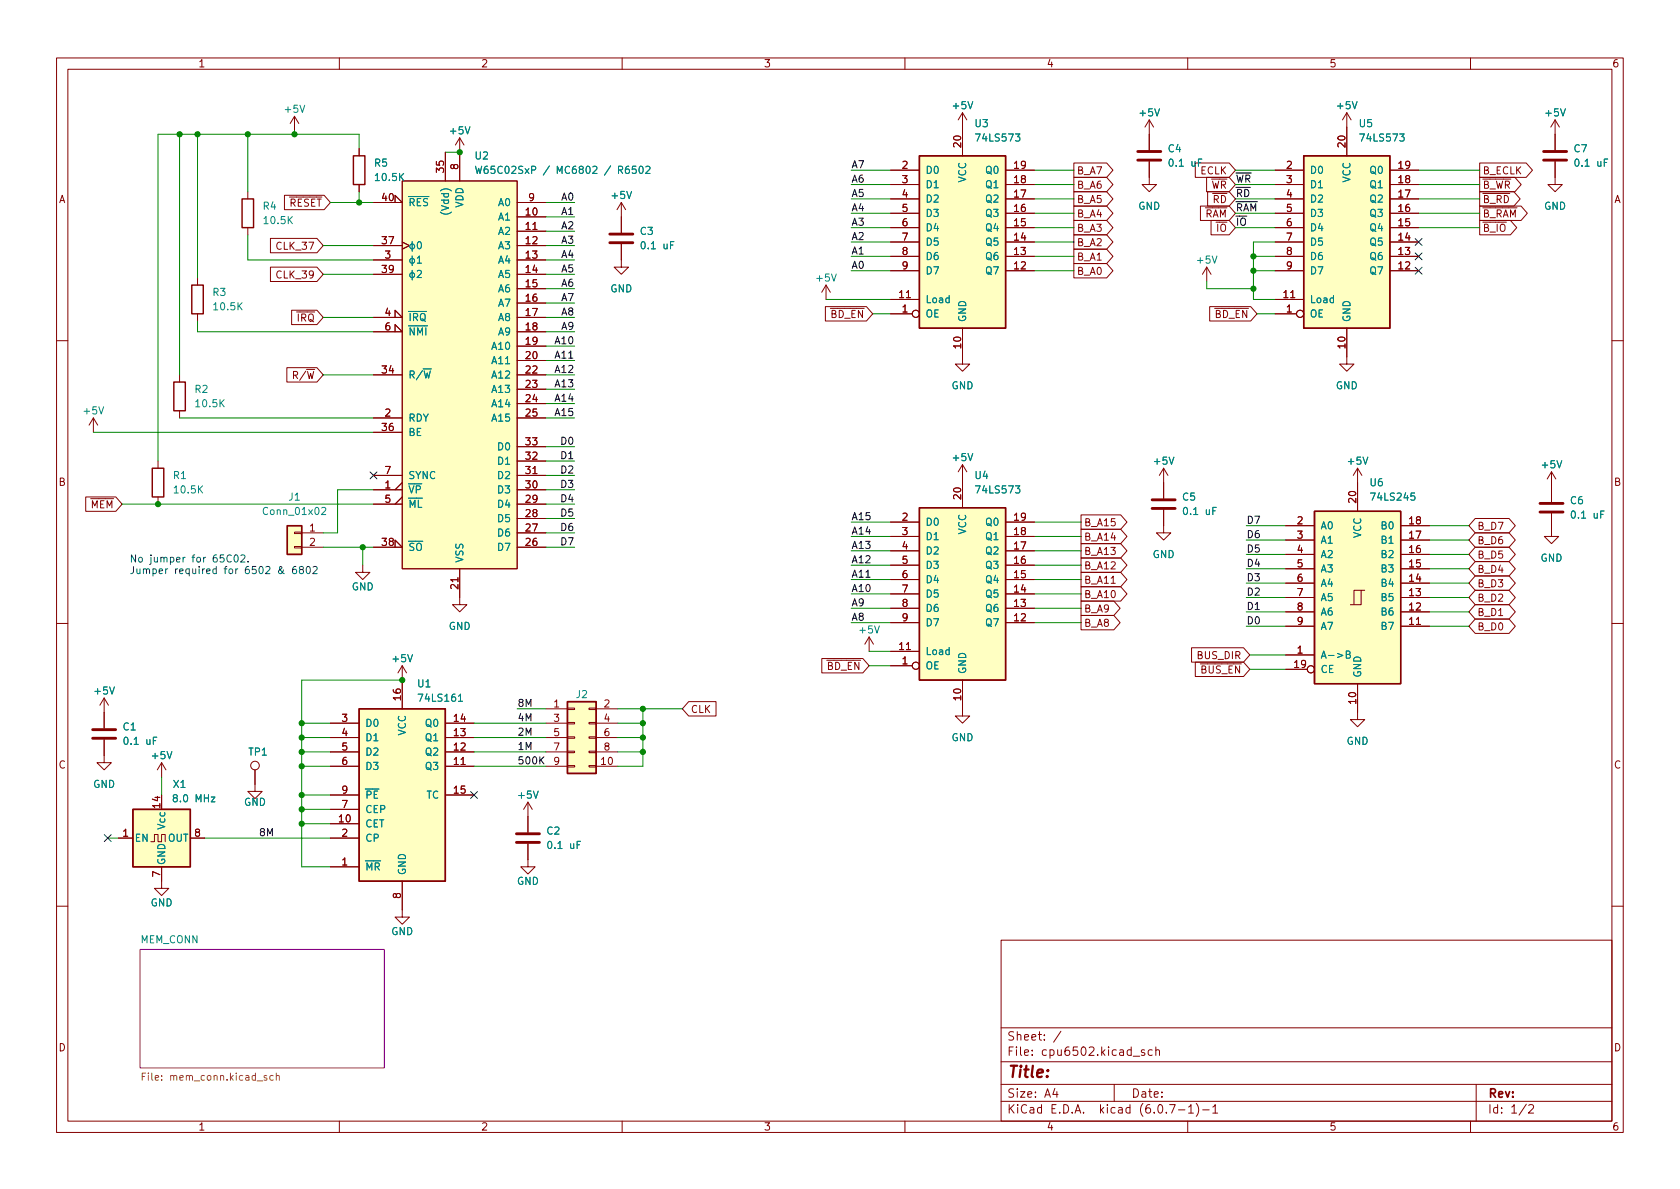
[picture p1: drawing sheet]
<svg xmlns="http://www.w3.org/2000/svg" width="297mm" height="210mm" viewBox="0 0 297 210" stroke-linecap="round" stroke-linejoin="round" font-family="sans-serif">
<g fill="none" stroke="#840000" stroke-width=".18">
<path d="M10 10.2h277v190.1h-277zM12 12.2h273v186.1h-273zM60 10.2v2M110 10.2v2M160 10.2v2M170.2 19.9l-.8 1.3M170.2 19.9v7.7M170.2 19.9l.7 1.3M210 10.2v2M238.1 19.9l-.7 1.3M238.1 19.9v7.7M238.1 19.9l.8 1.3"/>
<path d="M260 10.2v2M43.8 33.9v1.3M50.3 34.5h7l1.1 1.3-1.1 1.3h-7zM52.1 20.6l-.8 1.2M52.1 20.6v2.5M52.1 20.6l.7 1.2M63.5 26.3v1.3M63.5 32.6v1.3M66 35.8h5.1l-1.3-1.3v1.3M71.1 32h20.3v68.6h-20.3zM78.7 26.9v5.1M81.3 24.4v7.6"/>
<path d="M81.3 24.4l-.8 1.2M81.3 24.4l.7 1.2M91.4 38.3h5.1M91.4 35.8h5.1M109.9 35.8v5.3M109.9 35.8l-.8 1.3M109.9 35.8l.7 1.3M157.5 37.7h5.1M157.5 35.2h5.1M157.5 32.6h5.1M157.5 30.1h5.1M177.8 37.7h5.1"/>
<path d="M177.8 35.2h5.1M177.8 32.6h5.1M177.8 30.1h5.1M189.9 28.8h5.8l1.1 1.3-1.1 1.3h-5.8zM189.9 36.4h5.8l1.1 1.3-1.1 1.3h-5.8zM189.9 31.4h5.8l1.1 1.2-1.1 1.3h-5.8zM189.9 33.9h5.8l1.1 1.3-1.1 1.2h-5.8zM189.9 39h5.8l1.1 1.3-1.1 1.2h-5.8zM203.2 28.6v4h1.3l-1.3 1.3-1.3-1.3h1.3M203.2 21.2l-.8 1.3M203.2 21.2v5.3M203.2 21.2l.8 1.3"/>
<path d="M211.3 28.8h6l1.1 1.3-1.1 1.3h-6zM212.2 36.4h5.1l1.1 1.3-1.1 1.3h-5.1zM213.3 31.4h4l1.1 1.2-1.1 1.3h-4zM213.5 33.9h3.8l1.1 1.3-1.1 1.2h-3.8zM214.1 39h3.2l1.1 1.3-1.1 1.2h-3.2zM225.4 37.7h5.1M225.4 35.2h5.1M225.4 32.6h5.1M225.4 30.1h5.1M245.7 37.7h5.1M245.7 35.2h5.1M245.7 32.6h5.1"/>
<path d="M245.7 30.1h5.1M261.6 36.4h7.3l1.2 1.3-1.2 1.3h-7.3zM261.6 33.9h6.1l1.1 1.3-1.1 1.2h-6.1zM261.6 31.4h6.3l1.1 1.2-1.1 1.3h-6.3zM261.6 28.8h8.2l1.2 1.3-1.2 1.3h-8.2zM261.6 39h5.5l1.1 1.3-1.1 1.2h-5.5zM275 28.6v4h1.2l-1.2 1.3-1.3-1.3h1.3M275 21.2v5.3M275 21.2l-.8 1.3M275 21.2l.7 1.3M34.9 49.1v1.3M34.9 55.5v1.3"/>
<path d="M43.8 40.3v1.2M47.8 47.2h8.2l1.1 1.3-1.1 1.3h-8.2zM47.8 42.2h8.2l1.1 1.2-1.1 1.3h-8.2zM51.6 54.9h4.4l1.1 1.2-1.1 1.3h-4.4zM66 56.1h5.1l-1.3-1.2v1.2M66 58.7h5.1l-1.3-1.3v1.3M66 43.4h5.1M66 46h5.1M66 48.5h5.1M71.1 42.8l1.3 .6-1.3 .7M91.4 40.9h5.1M91.4 43.4h5.1"/>
<path d="M91.4 46h5.1M91.4 48.5h5.1M91.4 51h5.1M91.4 53.6h5.1M91.4 56.1h5.1M91.4 58.7h5.1M109.9 43.2v4h1.2l-1.2 1.3-1.3-1.3h1.3M145.9 54.2h7.3l1.1 1.3-1.1 1.3h-7.3zM146 50.4l-.7 1.3M146 50.4v2.6M146 50.4l.8 1.3M157.5 55.5h3.8"/>
<path d="M157.5 53h5.1M157.5 47.9h5.1M157.5 45.3h5.1M157.5 42.8h5.1M157.5 40.3h5.1M170.2 58v6.4h1.2l-1.2 1.3-1.3-1.3h1.3M177.8 47.9h5.1M177.8 45.3h5.1M177.8 42.8h5.1M177.8 40.3h5.1M189.9 44.1h5.8l1.1 1.2-1.1 1.3h-5.8zM189.9 41.5h5.8l1.1 1.3-1.1 1.3h-5.8z"/>
<path d="M189.9 46.6h5.8l1.1 1.3-1.1 1.2h-5.8zM213.4 47.2l-.8 1.3M213.4 47.2v2.6M213.4 47.2l.7 1.3M213.9 54.2h7.2l1.1 1.3-1.1 1.3h-7.2zM225.4 55.5h3.8M225.4 53h5.1M225.4 47.9h5.1M225.4 45.3h5.1M225.4 42.8h5.1M225.4 40.3h5.1M238.1 58v6.4h1.3l-1.3 1.3-1.2-1.3h1.2"/>
<path d="M245.7 47.9h5.1M245.7 45.3h5.1M245.7 42.8h5.1M245.7 40.3h5.1M10 60.2h2M16.5 73.9l-.8 1.3M16.5 73.9v2.5M16.5 73.9l.8 1.3M31.7 66.3v1.3M31.7 72.6v1.3M50.7 65h5.3l1.1 1.3-1.1 1.3h-5.3zM66 73.9h5.1"/>
<path d="M66 66.3h5.1M66 76.4h5.1M91.4 61.2h5.1M91.4 73.9h5.1M91.4 63.7h5.1M91.4 66.3h5.1M91.4 68.8h5.1M91.4 71.4h5.1M91.4 79h5.1M285 60.2h2M15.2 87.9h5.3l1.1 1.2-1.1 1.3h-5.3zM27.9 81.5v1.3"/>
<path d="M27.9 87.9v1.2M52.1 96.6h1.2v.3h-1.2zM52.1 94.1h1.2v.3h-1.2zM53.3 96.8h3.8M53.3 94.2h3.8M64.1 99.9v1.3h1.3l-1.3 1.3-1.2-1.3h1.2M66 96.8h5.1l-1.3-1.3v1.3M66 86.6h5.1M66 89.1h5.1M66 84.1h5.1M71.1 85.3l-1.3 1.3M71.1 87.9l-1.3 1.2"/>
<path d="M91.4 86.6h5.1M91.4 96.8h5.1M91.4 94.2h5.1M91.4 91.7h5.1M91.4 89.1h5.1M91.4 84.1h5.1M91.4 81.5h5.1M157.5 99.9h5.1M157.5 97.4h5.1M157.5 94.9h5.1M157.5 92.3h5.1M170.2 82.2v7.6"/>
<path d="M170.2 82.2l-.8 1.2M170.2 82.2l.7 1.2M177.8 99.9h5.1M177.8 97.4h5.1M177.8 94.9h5.1M177.8 92.3h5.1M191.1 93.6h7.1l1.1 1.3-1.1 1.2h-7.1zM191.1 91.1h7.1l1.1 1.2-1.1 1.3h-7.1zM191.1 96.1h7.1l1.1 1.3-1.1 1.3h-7.1zM191.1 98.7h7.1l1.1 1.2-1.1 1.3h-7.1zM205.7 90.2v4h1.3l-1.3 1.3-1.2-1.3h1.2M205.7 82.8l-.7 1.3"/>
<path d="M205.7 82.8v5.3M205.7 82.8l.8 1.3M227.3 98h5.1M227.3 95.5h5.1M227.3 93h5.1M240 82.8l.8 1.3M240 82.8l-.7 1.3M240 82.8v7.6M247.6 98h5.1M247.6 95.5h5.1M247.6 93h5.1M260.8 91.7h6l1.1 1.3-1.1 1.2h-6l-1.1-1.2z"/>
<path d="M260.8 99.3h6l1.1 1.3-1.1 1.2h-6l-1.1-1.2zM260.8 94.2h6l1.1 1.3-1.1 1.3h-6l-1.1-1.3zM260.8 96.8h6l1.1 1.2-1.1 1.3h-6l-1.1-1.3zM274.3 90.8v4.1h1.3l-1.3 1.2-1.3-1.2h1.3M274.3 83.4v5.4M274.3 83.4l-.7 1.3M274.3 83.4l.8 1.3M10 110.2h2M71.1 117.7v7.6M71.1 117.7l-.7 1.3M71.1 117.7l.8 1.3M81.3 100.6v6.3h1.2l-1.2 1.3-1.3-1.3h1.3"/>
<path d="M145.3 116.5h7.3l1.1 1.2-1.1 1.3h-7.3zM153.7 112.6l-.8 1.3M153.7 112.6v2.6M153.7 112.6l.7 1.3M157.5 117.7h3.8M157.5 115.2h5.1M157.5 110.1h5.1M157.5 107.6h5.1M157.5 105h5.1M157.5 102.5h5.1M177.8 110.1h5.1M177.8 107.6h5.1"/>
<path d="M177.8 105h5.1M177.8 102.5h5.1M191.1 106.3h5.8l1.2 1.3-1.2 1.2h-5.8zM191.1 108.8h5.8l1.2 1.3-1.2 1.3h-5.8zM191.1 103.8h7.1l1.1 1.2-1.1 1.3h-7.1zM191.1 101.2h7.1l1.1 1.3-1.1 1.3h-7.1zM210.7 114.5h9.2l1.1 1.3-1.1 1.3h-9.2zM211.3 117.1h8.6l1.1 1.3-1.1 1.2h-8.6zM227.3 115.8h5.1M227.3 110.7h5.1M227.3 108.2h5.1M227.3 105.7h5.1"/>
<path d="M227.3 103.1h5.1M227.3 100.6h5.1M227.3 118.4h3.8M240.7 104.4h-1.3v2.5M241.3 104.4h-.6v2.5h-1.9M247.6 110.7h5.1M247.6 108.2h5.1M247.6 105.7h5.1M247.6 103.1h5.1M247.6 100.6h5.1M260.8 109.5h6l1.1 1.2-1.1 1.3h-6l-1.1-1.3zM260.8 101.8h6l1.1 1.3-1.1 1.3h-6l-1.1-1.3z"/>
<path d="M260.8 106.9h6l1.1 1.3-1.1 1.3h-6l-1.1-1.3zM260.8 104.4h6l1.1 1.3-1.1 1.2h-6l-1.1-1.2zM285 110.2h2M18.4 130.8v4.1h1.3l-1.3 1.2-1.3-1.2h1.3M18.4 123.4v5.4M18.4 123.4l-.7 1.3M18.4 123.4l.8 1.3M28.6 134.9l-.8 1.2M28.6 134.9v2.5M28.6 134.9l.7 1.2M45.1 136.1v3.8h1.3l-1.3 1.3-1.3-1.3h1.3M58.4 135.5h5.1"/>
<path d="M58.4 133h5.1M58.4 130.4h5.1M58.4 127.9h5.1M78.7 135.5h5.1M78.7 133h5.1M78.7 130.4h5.1M78.7 127.9h5.1M96.5 135.5h3.8M96.5 133h3.8M96.5 130.4h3.8M96.5 127.9h3.8M96.5 125.3h3.8"/>
<path d="M100.3 135.4h1.3v.2h-1.3zM100.3 132.8h1.3v.3h-1.3zM100.3 130.3h1.3v.3h-1.3zM100.3 127.8h1.3v.2h-1.3zM100.3 125.2h1.3v.3h-1.3zM104.1 135.4h1.3v.2h-1.3zM104.1 132.8h1.3v.3h-1.3zM104.1 130.3h1.3v.3h-1.3zM104.1 127.8h1.3v.2h-1.3zM104.1 125.2h1.3v.3h-1.3zM105.4 135.5h3.8M105.4 133h3.8"/>
<path d="M105.4 130.4h3.8M105.4 127.9h3.8M105.4 125.3h3.8M121.8 124.1h4.8v2.5h-4.8l-1.2-1.3zM170.2 120.3v6.3h1.2l-1.2 1.3-1.3-1.3h1.3M240 120.9v6.3h1.3l-1.3 1.3-1.2-1.3h1.2M21 148.2h2.5M26.7 148.8h.6v-1.2h.6v1.2h.7v-1.2h.6v1.2M28.6 153.3v3.8h1.2l-1.2 1.3-1.3-1.3h1.3M33.7 148.2h2.5M58.4 153.3h5.1M58.4 145.7h5.1"/>
<path d="M58.4 140.6h5.1M58.4 148.2h5.1M58.4 143.1h5.1M71.1 155.8v6.4h1.3l-1.3 1.2-1.3-1.2h1.3M78.7 140.6h5.1M93.3 149.2v4.1h1.3l-1.3 1.3-1.2-1.3h1.2M93.3 141.9v5.3M93.3 141.9l-.7 1.2M93.3 141.9l.8 1.2M10 160.2h2M177 166.3h108v32h-108zM285 160.2h2"/>
<path d="M60 198.3v2M110 198.3v2M160 198.3v2M177 194.8h108M177 191.8h108M177 187.8h108M177 181.8h108M186.5 192.5l-.4 1h1M186.9 193v1M187.6 182.4l-1.3 1.9M197 191.8v3M200.4 186.8h1.1"/>
<path d="M202.4 185.7l-.4-.1-.2 .2 .1 .3 .5 .1v.4h-.6M203.7 185.7l-.4-.1-.3 .3v.4l.1 .3h.6M204.4 185.8l.2-.2 .3 .1 .1 .9M204.4 185.1v1.5M206.8 195.3h1l-.7 1.5M208.4 196.3h1.1M210 198.3v2M210.1 195.8l.5-.5v1.5M210.1 196.8h.9M211.5 195.1a1.72 1.72 0 0 1 0 2.3M212.6 196.3h1.2M214.4 195.8l.5-.5v1.5"/>
<path d="M214.4 196.8h.9M260 198.3v2M261 191.8v6.5M269.9 195.3l-1.3 1.9M270.3 195.5l.6-.2 .2 .2 .1 .3-1 1h1"/>
<circle cx="161.9" cy="55.5" r=".63"/>
<circle cx="229.9" cy="55.5" r=".63"/>
<circle cx="161.9" cy="117.7" r=".63"/>
<circle cx="231.8" cy="118.4" r=".63"/>
<circle cx="45.1" cy="135.4" r=".76"/>
</g>
<path d="M24.8 167.9h43.1v20.9h-43.1z" fill="#fff" stroke="#fff" stroke-width=".18"/>
<path d="M24.8 167.9h43.1v20.9h-43.1z" fill="none" stroke="#840084" stroke-width=".18"/>
<path d="M25.1 190.4h.5M25.8 189.8h-.7v1.2M48.3 190.2h-.4l-.2 .2 .1 .6h.5M48.9 190.3l.1-.1h.3l.1 .8M48.9 189.8v1.2" fill="none" stroke="#848400" stroke-width=".18"/>
<g fill="#ffffc2" stroke="#ffffc2" stroke-width=".18">
<path d="M162.6 27.6h15.2v30.4h-15.2z"/>
<path d="M63.5 125.3h15.2v30.5h-15.2z"/>
<path d="M232.4 90.4h15.2v30.5h-15.2z"/>
<path d="M162.6 89.8h15.2v30.5h-15.2z"/>
<path d="M23.5 143.1h10.2v10.2h-10.2z"/>
<path d="M230.5 27.6h15.2v30.4h-15.2z"/>
<path d="M100.3 124.1h5.1v12.7h-5.1z"/>
<path d="M71.1 32h20.3v68.6h-20.3z"/>
<path d="M50.8 93h2.5v5h-2.5z"/>
</g>
<g fill="none" stroke="#840000" stroke-width=".25">
<path d="M42.8 35.2h2v5.1h-2zM62.5 27.6h2v5h-2zM162.6 27.6h15.2v30.4h-15.2zM230.5 27.6h15.2v30.4h-15.2zM33.9 50.4h2v5.1h-2zM30.7 67.6h2.1v5h-2.1zM26.9 82.8h2.1v5.1h-2.1zM50.8 93h2.5v5h-2.5zM162.6 89.8h15.2v30.5h-15.2zM232.4 90.4h15.2v30.5h-15.2zM63.5 125.3h15.2v30.5h-15.2zM100.3 124.1h5.1v12.7h-5.1z"/>
<path d="M23.5 143.1h10.2v10.2h-10.2z"/>
</g>
<g fill="none" stroke="#840000" stroke-width=".51">
<path d="M201.2 28.3h4M201.2 26.8h4M272.9 28.3h4.1M272.9 26.8h4.1M107.8 42.9h4.1M107.8 41.4h4.1M203.7 89.9h4.1M203.7 88.4h4.1M272.3 90.5h4.1M272.3 89h4.1M16.4 130.6h4M16.4 129h4"/>
<path d="M91.3 149h4.1M91.3 147.4h4.1"/>
</g>
<g fill="none" stroke="#008484" stroke-width=".18">
<path d="M84.1 29.4l.3 1.3 .2-.9 .3 .9 .3-1.3M86.2 29.4l-.4 .1a.86 .86 0 0 0 0 1.2l.5-.2v-.4l-.2-.2h-.4l-.1 .2M112.4 29.4h-.6v.6l.2-.1h.4l.1 .2-.1 .4-.1 .2-.5-.2M113.2 29.5l.1-.1a.68 .68 0 0 1 .4 .6 .68 .68 0 0 1-.4 .7 .84 .84 0 0 1-.1-1.2zM114.2 29.5l.5-.1 .2 .4-.8 .9h.8M72.9 42.7v1.7M72.9 45.3v1.7M72.9 47.8v1.7M73.8 45.6l.3-.3v1.2M73.8 47.9l.5-.1 .2 .4-.8 .9h.8M73.8 46.5h.7M73.9 42.9l.2-.2a.68 .68 0 0 1 .4 .7 .68 .68 0 0 1-.4 .6l-.2-.1-.1-.4z"/>
<path d="M56.9 89.8l.5-.1 .2 .4-.8 .9h.8M238 115.7h.6l.1-.2-.1-.3-.6-.1v1.3h.5l.2-.1 .1-.3-.3-.3M81.1 124h.7"/>
<circle cx="72.9" cy="43.6" r=".44"/>
<circle cx="72.9" cy="48.7" r=".44"/>
<circle cx="72.9" cy="46.1" r=".44"/>
</g>
<path d="M40.9 98.2a.6 .6 0 0 0-.8 .5 .6 .6 0 0 0 .6 .7l.2-.1M41.6 98.2l.1-.1a.68 .68 0 0 1 .4 .7 .68 .68 0 0 1-.4 .6 .84 .84 0 0 1-.1-1.2zM42.6 98.2l.5-.1 .2 .4-.8 .9h.8M43.9 99.3v.1M50.1 100.8l-.3 .5a.34 .34 0 0 1-.5 0 .34 .34 0 0 1 .1-.5l.4-.4-.1-.2h-.2a1.21 1.21 0 0 0 .8 1.2M52.3 100.2h-.3a.86 .86 0 0 0 0 1.2l.4-.1v-.4l-.2-.2h-.2l-.3 .2M53.2 100.7l-.3-.2 .1-.2 .2-.1h.3l.2 .2-.1 .2-.5 .2-.2 .2v.2l.3 .2h.2l.3-.2v-.2l-.3-.3M54.3 100.2h.1a.68 .68 0 0 1 .5 .6 .68 .68 0 0 1-.5 .6 .84 .84 0 0 1-.1-1.2zM55.4 100.3l.4-.1 .3 .3-.8 .9h.8" fill="none" stroke="#0000c2" stroke-width=".18"/>
<g fill="none" stroke="#008400" stroke-width=".18">
<path d="M31.7 23.7v42.6M34.9 23.7v25.4M43.8 23.7v10.2M52.1 23.1v.6M58.4 35.8h7.6M63.5 26.3v-2.6h-35.6v57.8M63.5 33.9v1.9M78.7 26.9h2.6M96.5 35.8h5.1M96.5 38.3h5.1M150.5 32.6h7M150.5 37.7h7"/>
<path d="M150.5 30.1h7M150.5 35.2h7M182.9 32.6h7M182.9 37.7h7M182.9 30.1h7M182.9 35.2h7M218.4 32.6h7M218.4 37.7h7M218.4 30.1h7M218.4 35.2h7M250.8 32.6h10.8M250.8 37.7h10.8"/>
<path d="M250.8 30.1h10.8M250.8 35.2h10.8M34.9 56.8v1.9h31.1M43.8 41.5v4.5h22.2M57.1 48.5h8.9M57.1 43.4h8.9M57.1 56.1h8.9M96.5 46h5.1M96.5 48.5h5.1M96.5 51h5.1M96.5 40.9h5.1M96.5 43.4h5.1"/>
<path d="M96.5 56.1h5.1M96.5 58.7h5.1M96.5 53.6h5.1M146 53h11.5M150.5 40.3h7M150.5 42.8h7M150.5 45.3h7M150.5 47.9h7M154.3 55.5h3.2M182.9 40.3h7M182.9 42.8h7M182.9 45.3h7"/>
<path d="M182.9 47.9h7M213.4 49.8v1.2h8.2M218.4 40.3h7M221.6 45.3h3.8M221.6 47.9h3.8M222.2 55.5h3.2M225.4 42.8h-3.8v10.2h3.8M250.8 40.3h10.8M16.5 76.4h49.5M31.7 73.9h34.3M57.1 66.3h8.9M96.5 61.2h5.1"/>
<path d="M96.5 66.3h5.1M96.5 73.9h5.1M96.5 63.7h5.1M96.5 68.8h5.1M96.5 71.4h5.1M96.5 79h5.1M21.6 89.1h44.4M57.1 96.8h8.9M64.1 96.8v3.1M66 86.6h-6.3v7.6h-2.6M96.5 86.6h5.1M96.5 96.8h5.1"/>
<path d="M96.5 89.1h5.1M96.5 91.7h5.1M96.5 94.2h5.1M96.5 84.1h5.1M96.5 81.5h5.1M150.5 92.3h7M150.5 97.4h7M150.5 94.9h7M150.5 99.9h7M182.9 92.3h8.2M182.9 97.4h8.2M182.9 94.9h8.2"/>
<path d="M182.9 99.9h8.2M220.3 93h7M220.3 95.5h7M220.3 98h7M252.7 93h7M252.7 95.5h7M252.7 98h7M150.5 107.6h7M150.5 110.1h7M150.5 105h7M150.5 102.5h7M153.7 117.7h3.8"/>
<path d="M153.7 115.2h3.8M182.9 107.6h8.2M182.9 110.1h8.2M182.9 105h8.2M182.9 102.5h8.2M220.3 108.2h7M220.3 110.7h7M220.3 100.6h7M220.3 103.1h7M220.3 105.7h7M221 115.8h6.3M221 118.4h6.3"/>
<path d="M252.7 108.2h7M252.7 110.7h7M252.7 100.6h7M252.7 103.1h7M252.7 105.7h7M28.6 137.4v3.2M53.3 135.5h5.1M53.3 133h5.1M53.3 127.9h5.1M53.3 130.4h5.1M71.1 120.3h-17.8v33h5.1M83.8 135.5h12.7"/>
<path d="M83.8 133h12.7M83.8 127.9h12.7M83.8 130.4h12.7M91.4 125.3h5.1M109.2 125.3h11.4M109.2 133h4.5M109.2 127.9h4.5M109.2 130.4h4.5M113.7 125.3v10.2h-4.5M19 148.2h2M36.2 148.2h22.2M53.3 145.7h5.1"/>
<path d="M53.3 140.6h5.1M53.3 143.1h5.1"/>
</g>
<path d="M250.2 44.7l1.2 1.2M250.2 42.2l1.2 1.2M250.2 47.3l1.2 1.2M251.4 44.7l-1.2 1.2M251.4 42.2l-1.2 1.2M251.4 47.3l-1.2 1.2M65.4 83.5l1.2 1.2M66.6 83.5l-1.2 1.2M83.2 140l1.2 1.2M84.4 140l-1.2 1.2M18.4 147.6l1.3 1.2M19.7 147.6l-1.3 1.2" fill="none" stroke="#000084" stroke-width=".18"/>
<g fill="#008400" stroke="#008400" stroke-width=".18">
<circle cx="53.3" cy="127.9" r=".46"/>
<circle cx="53.3" cy="130.4" r=".46"/>
<circle cx="53.3" cy="143.1" r=".46"/>
<circle cx="53.3" cy="145.7" r=".46"/>
<circle cx="53.3" cy="140.6" r=".46"/>
<circle cx="53.3" cy="135.5" r=".46"/>
<circle cx="53.3" cy="133" r=".46"/>
<circle cx="71.1" cy="120.3" r=".46"/>
<circle cx="31.7" cy="23.7" r=".46"/>
<circle cx="52.1" cy="23.7" r=".46"/>
<circle cx="43.8" cy="23.7" r=".46"/>
<circle cx="34.9" cy="23.7" r=".46"/>
<circle cx="81.3" cy="26.9" r=".46"/>
<circle cx="64.1" cy="96.8" r=".46"/>
<circle cx="63.5" cy="35.8" r=".46"/>
<circle cx="27.9" cy="89.1" r=".46"/>
<circle cx="113.7" cy="130.4" r=".46"/>
<circle cx="113.7" cy="133" r=".46"/>
<circle cx="113.7" cy="127.9" r=".46"/>
<circle cx="221.6" cy="45.3" r=".46"/>
<circle cx="221.6" cy="51" r=".46"/>
<circle cx="221.6" cy="47.9" r=".46"/>
<circle cx="113.7" cy="125.3" r=".46"/>
</g>
<text font-size="2.8" fill="#840000" x="178" y="190.6">Title:</text>
<g font-size="2.1" fill="#840000">
<text x="178" y="184">Sheet: /</text>
<text x="178" y="186.7">File: cpu6502.kicad_sch</text>
<text x="178" y="196.9">KiCad E.D.A. kicad (6.0.7-1)-1</text>
<text x="178" y="194.1">Size: A4</text>
<text x="200" y="194.1">Date:</text>
<text x="263" y="194.1">Rev:</text>
<text x="263" y="196.9">Id: 1/2</text>
</g>
<g font-size="1.8" fill="#840000">
<text x="35" y="11.9">1</text>
<text x="85" y="11.9">2</text>
<text x="135" y="11.9">3</text>
<text x="185" y="11.9">4</text>
<text x="235" y="11.9">5</text>
<text x="285" y="11.9">6</text>
<text x="81" y="30" transform="rotate(-90 81 30)">8</text>
<text x="159.5" y="29.8">2</text>
<text x="169.9" y="26" transform="rotate(-90 169.9 26)">20</text>
<text x="179.4" y="29.8">19</text>
<text x="227.5" y="29.8">2</text>
<text x="237.9" y="26" transform="rotate(-90 237.9 26)">20</text>
<text x="247.3" y="29.8">19</text>
<text x="10.3" y="35.9">A</text>
<text x="67.6" y="35.6">40</text>
<text x="78.5" y="30.4" transform="rotate(-90 78.5 30.4)">35</text>
<text x="93.5" y="35.6">9</text>
<text x="159.5" y="32.4">3</text>
<text x="159.5" y="34.9">4</text>
<text x="179.4" y="34.9">17</text>
<text x="179.4" y="32.4">18</text>
<text x="190.3" y="30.8">B_A7</text>
<text x="190.3" y="33.4">B_A6</text>
<text x="190.3" y="35.9">B_A5</text>
<text x="212.2" y="30.8">ECLK</text>
<text x="212.7" y="33.4">~{WR}</text>
<text x="213.1" y="35.9">~{RD}</text>
<text x="227.5" y="32.4">3</text>
<text x="227.5" y="34.9">4</text>
<text x="247.3" y="34.9">17</text>
<text x="247.3" y="32.4">18</text>
<text x="262.1" y="35.9">~{B_RD}</text>
<text x="262.1" y="33.4">~{B_WR}</text>
<text x="262.1" y="30.8">B_ECLK</text>
<text x="285.3" y="35.9">A</text>
<text x="49.7" y="36.5">~{RESET}</text>
<text x="93" y="38.1">10</text>
<text x="93" y="40.6">11</text>
<text x="159.5" y="37.5">5</text>
<text x="159.5" y="40">6</text>
<text x="179.4" y="40">15</text>
<text x="179.4" y="37.5">16</text>
<text x="190.3" y="38.4">B_A4</text>
<text x="190.3" y="41">B_A3</text>
<text x="211.6" y="38.4">~{RAM}</text>
<text x="213.8" y="41">~{IO}</text>
<text x="227.5" y="37.5">5</text>
<text x="227.5" y="40">6</text>
<text x="247.3" y="40">15</text>
<text x="247.3" y="37.5">16</text>
<text x="262.1" y="38.4">~{B_RAM}</text>
<text x="262.1" y="41">~{B_IO}</text>
<text x="49.1" y="44.2">CLK_37</text>
<text x="67.6" y="43.2">37</text>
<text x="68.1" y="45.7">3</text>
<text x="93" y="43.2">12</text>
<text x="93" y="45.7">13</text>
<text x="159.5" y="42.5">7</text>
<text x="159.5" y="45.1">8</text>
<text x="159.5" y="47.6">9</text>
<text x="179.4" y="47.6">12</text>
<text x="179.4" y="45.1">13</text>
<text x="179.4" y="42.5">14</text>
<text x="190.3" y="46.1">B_A1</text>
<text x="190.3" y="43.5">B_A2</text>
<text x="227.5" y="42.5">7</text>
<text x="227.5" y="45.1">8</text>
<text x="227.5" y="47.6">9</text>
<text x="247.3" y="47.6">12</text>
<text x="247.3" y="45.1">13</text>
<text x="247.3" y="42.5">14</text>
<text x="49.1" y="49.2">CLK_39</text>
<text x="67.6" y="48.3">39</text>
<text x="93" y="48.3">14</text>
<text x="93" y="50.8">15</text>
<text x="93" y="53.3">16</text>
<text x="159" y="52.7">11</text>
<text x="190.3" y="48.6">B_A0</text>
<text x="227" y="52.7">11</text>
<text x="51.2" y="56.9">~{IRQ}</text>
<text x="68.1" y="55.9">4</text>
<text x="68.1" y="58.4">6</text>
<text x="93" y="55.9">17</text>
<text x="93" y="58.4">18</text>
<text x="145.5" y="56.2">~{BD_EN}</text>
<text x="159.5" y="55.2">1</text>
<text x="213.5" y="56.2">~{BD_EN}</text>
<text x="227.5" y="55.2">1</text>
<text x="93" y="61">19</text>
<text x="93" y="63.5">20</text>
<text x="169.9" y="61.6" transform="rotate(-90 169.9 61.6)">10</text>
<text x="237.9" y="61.6" transform="rotate(-90 237.9 61.6)">10</text>
<text x="50.9" y="67">R/~{W}</text>
<text x="67.6" y="66">34</text>
<text x="93" y="66">22</text>
<text x="93" y="68.6">23</text>
<text x="93" y="71.1">24</text>
<text x="67.6" y="76.2">36</text>
<text x="68.1" y="73.7">2</text>
<text x="93" y="73.7">25</text>
<text x="68.1" y="83.8">7</text>
<text x="93" y="83.8">31</text>
<text x="93" y="81.3">32</text>
<text x="93" y="78.7">33</text>
<text x="10.3" y="85.9">B</text>
<text x="14.7" y="89.9">~{MEM}</text>
<text x="68.1" y="86.4">1</text>
<text x="68.1" y="88.9">5</text>
<text x="93" y="88.9">29</text>
<text x="93" y="86.4">30</text>
<text x="169.9" y="88.2" transform="rotate(-90 169.9 88.2)">20</text>
<text x="239.8" y="88.9" transform="rotate(-90 239.8 88.9)">20</text>
<text x="285.3" y="85.9">B</text>
<text x="54.8" y="94">1</text>
<text x="93" y="94">27</text>
<text x="93" y="91.4">28</text>
<text x="159.5" y="92.1">2</text>
<text x="159.5" y="94.6">3</text>
<text x="179.4" y="94.6">18</text>
<text x="179.4" y="92.1">19</text>
<text x="191.6" y="95.6">B_A14</text>
<text x="191.6" y="93">B_A15</text>
<text x="229.4" y="92.7">2</text>
<text x="229.4" y="95.2">3</text>
<text x="249.2" y="95.2">17</text>
<text x="249.2" y="92.7">18</text>
<text x="261.1" y="93.7">B_D7</text>
<text x="54.8" y="96.5">2</text>
<text x="67.6" y="96.5">38</text>
<text x="93" y="96.5">26</text>
<text x="159.5" y="97.1">4</text>
<text x="159.5" y="99.7">5</text>
<text x="179.4" y="99.7">16</text>
<text x="179.4" y="97.1">17</text>
<text x="191.6" y="98.1">B_A13</text>
<text x="191.6" y="100.7">B_A12</text>
<text x="229.4" y="97.8">4</text>
<text x="229.4" y="100.3">5</text>
<text x="249.2" y="100.3">15</text>
<text x="249.2" y="97.8">16</text>
<text x="261.1" y="101.3">B_D4</text>
<text x="261.1" y="96.2">B_D6</text>
<text x="261.1" y="98.8">B_D5</text>
<text x="81" y="104.1" transform="rotate(-90 81 104.1)">21</text>
<text x="159.5" y="102.2">6</text>
<text x="159.5" y="104.8">7</text>
<text x="159.5" y="107.3">8</text>
<text x="179.4" y="107.3">13</text>
<text x="179.4" y="104.8">14</text>
<text x="179.4" y="102.2">15</text>
<text x="191.6" y="105.7">B_A10</text>
<text x="191.6" y="103.2">B_A11</text>
<text x="229.4" y="102.9">6</text>
<text x="229.4" y="105.4">7</text>
<text x="229.4" y="107.9">8</text>
<text x="249.2" y="107.9">12</text>
<text x="249.2" y="105.4">13</text>
<text x="249.2" y="102.9">14</text>
<text x="261.1" y="103.8">B_D3</text>
<text x="261.1" y="106.4">B_D2</text>
<text x="159.5" y="109.8">9</text>
<text x="179.4" y="109.8">12</text>
<text x="191.6" y="108.3">B_A9</text>
<text x="191.6" y="110.8">B_A8</text>
<text x="229.4" y="110.5">9</text>
<text x="249.2" y="110.5">11</text>
<text x="261.1" y="111.5">B_D0</text>
<text x="261.1" y="108.9">B_D1</text>
<text x="144.9" y="118.4">~{BD_EN}</text>
<text x="159" y="114.9">11</text>
<text x="159.5" y="117.5">1</text>
<text x="211" y="119.1">~{BUS_EN}</text>
<text x="211.8" y="116.5">BUS_DIR</text>
<text x="228.9" y="118.1">19</text>
<text x="229.4" y="115.6">1</text>
<text x="70.9" y="123.8" transform="rotate(-90 70.9 123.8)">16</text>
<text x="97.9" y="125.1">1</text>
<text x="106.8" y="125.1">2</text>
<text x="169.9" y="123.8" transform="rotate(-90 169.9 123.8)">10</text>
<text x="239.8" y="124.4" transform="rotate(-90 239.8 124.4)">10</text>
<text x="60.5" y="127.6">3</text>
<text x="60.5" y="130.2">4</text>
<text x="80.3" y="130.2">13</text>
<text x="80.3" y="127.6">14</text>
<text x="97.9" y="127.6">3</text>
<text x="97.9" y="130.2">5</text>
<text x="106.8" y="127.6">4</text>
<text x="106.8" y="130.2">6</text>
<text x="122.1" y="126.1">CLK</text>
<text x="10.3" y="135.9">C</text>
<text x="60.5" y="132.7">5</text>
<text x="60.5" y="135.2">6</text>
<text x="80.3" y="135.2">11</text>
<text x="80.3" y="132.7">12</text>
<text x="97.9" y="132.7">7</text>
<text x="97.9" y="135.2">9</text>
<text x="106.3" y="135.2">10</text>
<text x="106.8" y="132.7">8</text>
<text x="285.3" y="135.9">C</text>
<text x="28.3" y="142.8" transform="rotate(-90 28.3 142.8)">14</text>
<text x="60.5" y="142.9">7</text>
<text x="60.5" y="140.3">9</text>
<text x="80.3" y="140.3">15</text>
<text x="21.7" y="147.9">1</text>
<text x="34.4" y="147.9">8</text>
<text x="60" y="145.4">10</text>
<text x="60.5" y="147.9">2</text>
<text x="28.3" y="155" transform="rotate(-90 28.3 155)">7</text>
<text x="60.5" y="153">1</text>
<text x="70.9" y="158.9" transform="rotate(-90 70.9 158.9)">8</text>
<text x="10.3" y="185.9">D</text>
<text x="285.3" y="185.9">D</text>
<text x="35" y="199.9">1</text>
<text x="85" y="199.9">2</text>
<text x="135" y="199.9">3</text>
<text x="185" y="199.9">4</text>
<text x="235" y="199.9">5</text>
<text x="285" y="199.9">6</text>
</g>
<g font-size="1.8" fill="#008484">
<text x="50.5" y="19.9">+5V</text>
<text x="79.7" y="23.7">+5V</text>
<text x="168.6" y="19.3">+5V</text>
<text x="172.4" y="22.5">U3</text>
<text x="201.6" y="20.6">+5V</text>
<text x="236.5" y="19.3">+5V</text>
<text x="240.4" y="22.5">U5</text>
<text x="273.4" y="20.6">+5V</text>
<text x="66.2" y="29.5">R5</text>
<text x="84" y="28.2">U2</text>
<text x="172.8" y="25">74LS573</text>
<text x="206.6" y="26.9">C4</text>
<text x="207" y="29.5">0.1 uF</text>
<text x="240.8" y="25">74LS573</text>
<text x="278.3" y="26.9">C7</text>
<text x="278.8" y="29.5">0.1 uF</text>
<text x="66.5" y="32">10.5K</text>
<text x="87" y="30.7">W65C02SxP / MC6802 / R6502</text>
<text x="108.3" y="35.2">+5V</text>
<text x="163.6" y="30.7">D0</text>
<text x="163.6" y="33.3">D1</text>
<text x="163.6" y="35.8">D2</text>
<text x="170.8" y="32.3" transform="rotate(-90 170.8 32.3)">VCC</text>
<text x="174.4" y="35.8">Q2</text>
<text x="174.4" y="33.3">Q1</text>
<text x="174.4" y="30.7">Q0</text>
<text x="231.5" y="30.7">D0</text>
<text x="231.5" y="33.3">D1</text>
<text x="231.5" y="35.8">D2</text>
<text x="238.8" y="32.3" transform="rotate(-90 238.8 32.3)">VCC</text>
<text x="242.4" y="35.8">Q2</text>
<text x="242.4" y="33.3">Q1</text>
<text x="242.4" y="30.7">Q0</text>
<text x="46.5" y="37.1">R4</text>
<text x="46.8" y="39.6">10.5K</text>
<text x="72.1" y="36.4">~{RES}</text>
<text x="79.4" y="37.5" transform="rotate(-90 79.4 37.5)">(Vdd)</text>
<text x="81.9" y="36.7" transform="rotate(-90 81.9 36.7)">VDD</text>
<text x="88.2" y="39">A1</text>
<text x="88.2" y="41.5">A2</text>
<text x="88.2" y="36.4">A0</text>
<text x="113.2" y="41.5">C3</text>
<text x="163.6" y="38.3">D3</text>
<text x="163.6" y="40.9">D4</text>
<text x="174.4" y="40.9">Q4</text>
<text x="174.4" y="38.3">Q3</text>
<text x="201.2" y="37.1">GND</text>
<text x="231.5" y="38.3">D3</text>
<text x="231.5" y="40.9">D4</text>
<text x="242.4" y="40.9">Q4</text>
<text x="242.4" y="38.3">Q3</text>
<text x="273" y="37.1">GND</text>
<text x="88.2" y="44.1">A3</text>
<text x="88.2" y="46.6">A4</text>
<text x="113.7" y="44.1">0.1 uF</text>
<text x="163.6" y="43.4">D5</text>
<text x="163.6" y="46">D6</text>
<text x="174.4" y="46">Q6</text>
<text x="174.4" y="43.4">Q5</text>
<text x="211.8" y="46.6">+5V</text>
<text x="231.5" y="43.4">D5</text>
<text x="231.5" y="46">D6</text>
<text x="242.4" y="46">Q6</text>
<text x="242.4" y="43.4">Q5</text>
<text x="37.7" y="52.3">R3</text>
<text x="88.2" y="49.1">A5</text>
<text x="88.2" y="51.7">A6</text>
<text x="107.9" y="51.7">GND</text>
<text x="144.5" y="49.8">+5V</text>
<text x="163.6" y="53.6">Load</text>
<text x="163.6" y="48.5">D7</text>
<text x="174.4" y="48.5">Q7</text>
<text x="231.5" y="53.6">Load</text>
<text x="231.5" y="48.5">D7</text>
<text x="242.4" y="48.5">Q7</text>
<text x="37.9" y="54.9">10.5K</text>
<text x="72.1" y="56.8">~{IRQ}</text>
<text x="72.1" y="59.3">~{NMI}</text>
<text x="88.2" y="54.2">A7</text>
<text x="88.2" y="56.8">A8</text>
<text x="88.2" y="59.3">A9</text>
<text x="163.6" y="56.1">OE</text>
<text x="170.8" y="57" transform="rotate(-90 170.8 57)">GND</text>
<text x="231.5" y="56.1">OE</text>
<text x="238.8" y="57" transform="rotate(-90 238.8 57)">GND</text>
<text x="87.2" y="61.8">A10</text>
<text x="87.2" y="64.4">A11</text>
<text x="34.5" y="69.5">R2</text>
<text x="72.1" y="66.9">R/~{W}</text>
<text x="87.2" y="66.9">A12</text>
<text x="87.2" y="69.5">A13</text>
<text x="168.2" y="68.8">GND</text>
<text x="236.2" y="68.8">GND</text>
<text x="14.9" y="73.3">+5V</text>
<text x="34.8" y="72">10.5K</text>
<text x="72.1" y="74.5">RDY</text>
<text x="72.1" y="77.1">BE</text>
<text x="87.2" y="72">A14</text>
<text x="87.2" y="74.5">A15</text>
<text x="88.2" y="82.2">D1</text>
<text x="88.2" y="79.6">D0</text>
<text x="168.6" y="81.5">+5V</text>
<text x="204.1" y="82.2">+5V</text>
<text x="238.4" y="82.2">+5V</text>
<text x="272.7" y="82.8">+5V</text>
<text x="30.7" y="84.7">R1</text>
<text x="31" y="87.2">10.5K</text>
<text x="51.1" y="88.5">J1</text>
<text x="72.1" y="87.2">~{VP}</text>
<text x="72.1" y="89.8">~{ML}</text>
<text x="72.1" y="84.7">SYNC</text>
<text x="88.2" y="89.8">D4</text>
<text x="88.2" y="87.2">D3</text>
<text x="88.2" y="84.7">D2</text>
<text x="172.4" y="84.7">U4</text>
<text x="172.8" y="87.2">74LS573</text>
<text x="209.1" y="88.5">C5</text>
<text x="242.3" y="86">U6</text>
<text x="242.7" y="88.5">74LS245</text>
<text x="277.7" y="89.1">C6</text>
<text x="46.9" y="91.1">Conn_01x02</text>
<text x="88.2" y="94.9">D6</text>
<text x="88.2" y="92.3">D5</text>
<text x="163.6" y="93">D0</text>
<text x="163.6" y="95.5">D1</text>
<text x="170.8" y="94.5" transform="rotate(-90 170.8 94.5)">VCC</text>
<text x="174.4" y="95.5">Q1</text>
<text x="174.4" y="93">Q0</text>
<text x="209.6" y="91.1">0.1 uF</text>
<text x="233.4" y="93.6">A0</text>
<text x="240.7" y="95.2" transform="rotate(-90 240.7 95.2)">VCC</text>
<text x="244.4" y="93.6">B0</text>
<text x="278.1" y="91.7">0.1 uF</text>
<text x="72.1" y="97.4">~{SO}</text>
<text x="81.9" y="99.6" transform="rotate(-90 81.9 99.6)">VSS</text>
<text x="88.2" y="97.4">D7</text>
<text x="163.6" y="98">D2</text>
<text x="163.6" y="100.6">D3</text>
<text x="174.4" y="100.6">Q3</text>
<text x="174.4" y="98">Q2</text>
<text x="203.8" y="98.7">GND</text>
<text x="233.4" y="96.1">A1</text>
<text x="233.4" y="98.7">A2</text>
<text x="233.4" y="101.2">A3</text>
<text x="244.4" y="101.2">B3</text>
<text x="244.4" y="98.7">B2</text>
<text x="244.4" y="96.1">B1</text>
<text x="272.4" y="99.3">GND</text>
<text x="62.2" y="104.4">GND</text>
<text x="163.6" y="103.1">D4</text>
<text x="163.6" y="105.7">D5</text>
<text x="174.4" y="105.7">Q5</text>
<text x="174.4" y="103.1">Q4</text>
<text x="233.4" y="103.8">A4</text>
<text x="233.4" y="106.3">A5</text>
<text x="244.4" y="106.3">B5</text>
<text x="244.4" y="103.8">B4</text>
<text x="79.3" y="111.4">GND</text>
<text x="152.1" y="112">+5V</text>
<text x="163.6" y="108.2">D6</text>
<text x="163.6" y="110.7">D7</text>
<text x="174.4" y="110.7">Q7</text>
<text x="174.4" y="108.2">Q6</text>
<text x="233.4" y="108.8">A6</text>
<text x="233.4" y="111.4">A7</text>
<text x="244.4" y="111.4">B7</text>
<text x="244.4" y="108.8">B6</text>
<text x="69.5" y="117.1">+5V</text>
<text x="163.6" y="118.4">OE</text>
<text x="163.6" y="115.8">Load</text>
<text x="170.8" y="119.2" transform="rotate(-90 170.8 119.2)">GND</text>
<text x="233.4" y="116.5">A-&gt;B</text>
<text x="233.4" y="119">CE</text>
<text x="240.7" y="119.9" transform="rotate(-90 240.7 119.9)">GND</text>
<text x="16.8" y="122.8">+5V</text>
<text x="73.9" y="121.5">U1</text>
<text x="74.3" y="124.1">74LS161</text>
<text x="101.9" y="123.4">J2</text>
<text x="21.8" y="129.2">C1</text>
<text x="22.2" y="131.7">0.1 uF</text>
<text x="64.5" y="128.5">D0</text>
<text x="64.5" y="131.1">D1</text>
<text x="71.8" y="130.1" transform="rotate(-90 71.8 130.1)">VCC</text>
<text x="75.4" y="131.1">Q1</text>
<text x="75.4" y="128.5">Q0</text>
<text x="168.2" y="131.1">GND</text>
<text x="238.1" y="131.7">GND</text>
<text x="27" y="134.2">+5V</text>
<text x="44" y="133.6">TP1</text>
<text x="64.5" y="133.6">D2</text>
<text x="64.5" y="136.1">D3</text>
<text x="75.4" y="136.1">Q3</text>
<text x="75.4" y="133.6">Q2</text>
<text x="16.4" y="139.3">GND</text>
<text x="30.7" y="139.3">X1</text>
<text x="31" y="141.9">8.0 MHz</text>
<text x="43.1" y="142.5">GND</text>
<text x="64.5" y="143.8">CEP</text>
<text x="64.5" y="141.2">~{PE}</text>
<text x="75.4" y="141.2">TC</text>
<text x="91.7" y="141.2">+5V</text>
<text x="23.7" y="148.8">EN</text>
<text x="29.2" y="146.5" transform="rotate(-90 29.2 146.5)">Vcc</text>
<text x="29.7" y="148.8">OUT</text>
<text x="64.5" y="146.3">CET</text>
<text x="64.5" y="148.8">CP</text>
<text x="96.7" y="147.6">C2</text>
<text x="29.2" y="153" transform="rotate(-90 29.2 153)">GND</text>
<text x="64.5" y="153.9">~{MR}</text>
<text x="71.8" y="154.8" transform="rotate(-90 71.8 154.8)">GND</text>
<text x="97.2" y="150.1">0.1 uF</text>
<text x="26.6" y="160.3">GND</text>
<text x="91.4" y="156.5">GND</text>
<text x="24.8" y="166.8">MEM_CONN</text>
<text x="69.2" y="165.3">GND</text>
</g>
<g font-size="1.8">
<text x="150.5" y="29.7">A7</text>
<text x="99.3" y="35.5">A0</text>
<text x="150.5" y="32.3">A6</text>
<text x="150.5" y="34.8">A5</text>
<text x="218.4" y="34.8">~{RD}</text>
<text x="218.4" y="32.3">~{WR}</text>
<text x="99.3" y="38">A1</text>
<text x="99.3" y="40.5">A2</text>
<text x="150.5" y="37.4">A4</text>
<text x="150.5" y="39.9">A3</text>
<text x="218.4" y="37.4">~{RAM}</text>
<text x="218.4" y="39.9">~{IO}</text>
<text x="99.3" y="43.1">A3</text>
<text x="99.3" y="45.6">A4</text>
<text x="150.5" y="42.4">A2</text>
<text x="150.5" y="47.5">A0</text>
<text x="150.5" y="45">A1</text>
<text x="99.3" y="53.2">A7</text>
<text x="99.3" y="50.7">A6</text>
<text x="99.3" y="48.2">A5</text>
<text x="99.3" y="58.3">A9</text>
<text x="99.3" y="55.8">A8</text>
<text x="98.4" y="60.9">A10</text>
<text x="98.4" y="63.4">A11</text>
<text x="98.4" y="65.9">A12</text>
<text x="98.4" y="68.5">A13</text>
<text x="98.4" y="71">A14</text>
<text x="98.4" y="73.6">A15</text>
<text x="99.3" y="78.6">D0</text>
<text x="99.3" y="83.7">D2</text>
<text x="99.3" y="81.2">D1</text>
<text x="99.3" y="86.3">D3</text>
<text x="99.3" y="88.8">D4</text>
<text x="99.3" y="93.9">D6</text>
<text x="99.3" y="91.3">D5</text>
<text x="150.5" y="94.5">A14</text>
<text x="150.5" y="92">A15</text>
<text x="220.3" y="92.6">D7</text>
<text x="220.3" y="95.1">D6</text>
<text x="99.3" y="96.4">D7</text>
<text x="150.5" y="99.6">A12</text>
<text x="150.5" y="97.1">A13</text>
<text x="220.3" y="97.7">D5</text>
<text x="220.3" y="100.2">D4</text>
<text x="150.5" y="104.7">A10</text>
<text x="150.5" y="102.1">A11</text>
<text x="150.5" y="107.2">A9</text>
<text x="220.3" y="105.3">D2</text>
<text x="220.3" y="102.8">D3</text>
<text x="220.3" y="107.8">D1</text>
<text x="150.5" y="109.8">A8</text>
<text x="220.3" y="110.4">D0</text>
<text x="91.4" y="125">8M</text>
<text x="91.4" y="130.1">2M</text>
<text x="91.4" y="127.5">4M</text>
<text x="91.4" y="132.6">1M</text>
<text x="91.4" y="135.2">500K</text>
<text x="45.7" y="147.9">8M</text>
</g>
<g font-size="1.8" fill="#0000c2">
<text x="22.9" y="99.5">No jumper for 65C02.</text>
<text x="22.9" y="101.5">Jumper required for 6502 &amp; 6802</text>
</g>
<text font-size="1.8" fill="#848400" x="26" y="191.1">File: mem_conn.kicad_sch</text>
</svg>
